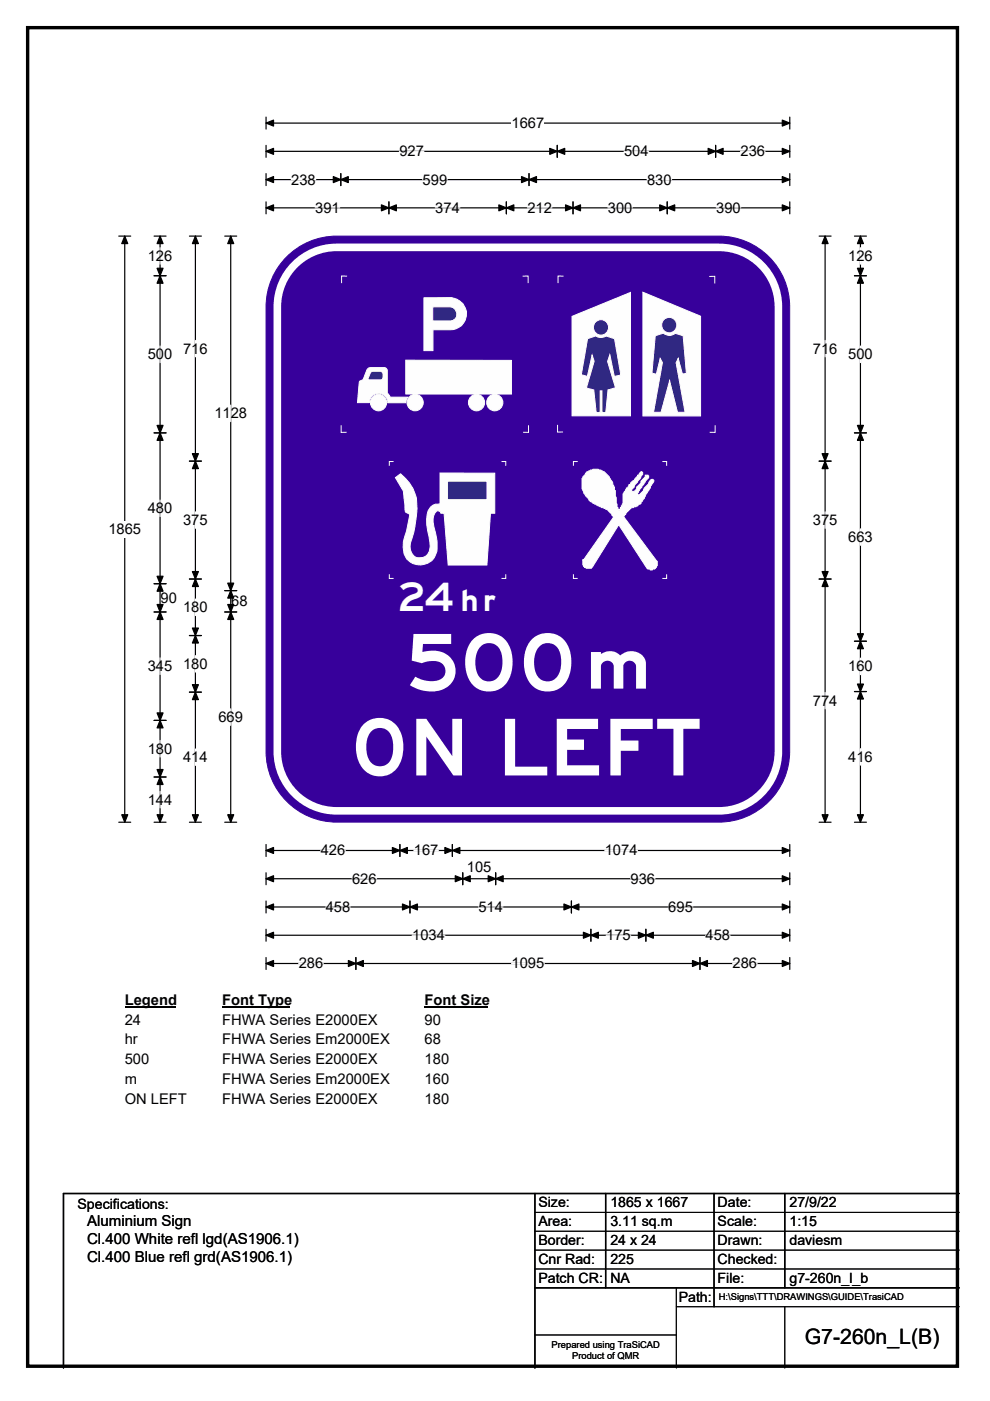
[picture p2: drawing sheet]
<svg xmlns="http://www.w3.org/2000/svg" width="210mm" height="297mm" viewBox="0 0 210 297" stroke-linecap="round" stroke-linejoin="round" font-family="sans-serif">
<path d="M5.9 5.9h197.2v283.8h-197.2z" fill="none" stroke="#000" stroke-width=".72"/>
<path d="M56.4 26.1h111.1M56.4 24.8v2.6M167.5 24.8v2.6" fill="none" stroke="#000" stroke-width=".25"/>
<path d="M56.4 26.1l1.6-.6v1.2zM165.9 25.5l1.6 .6-1.6 .6z" fill="#000" stroke="#000" stroke-width=".25"/>
<path d="M108.5 24.4h6.9v3.5h-6.9z" fill="#fff"/>
<g fill="none" stroke="#000" stroke-width=".25">
<path d="M56.4 32.1h111.1M56.4 30.8v2.6M56.4 36.8v2.5M56.4 38.1h111.1M72.3 36.8v2.5M112.2 36.8v2.5M118.2 30.8v2.6M151.8 30.8v2.6M167.5 36.8v2.5M167.5 30.8v2.6M25.2 50.1h2.5M26.5 50.1v124.2"/>
<path d="M56.4 42.8v2.5M56.4 44.1h111.1M82.5 42.8v2.5M107.4 42.8v2.5M121.5 42.8v2.5M141.5 42.8v2.5M167.5 42.8v2.5M25.2 174.3h2.5M56.4 179v2.6M84.8 179v2.6M95.9 179v2.6M167.5 179v2.6"/>
<path d="M56.4 185v2.6M56.4 191v2.6M56.4 197v2.6M56.4 180.3h111.1M56.4 186.3h111.1M56.4 192.3h111.1M56.4 198.3h111.1M87 191v2.6M98.1 185v2.6M105.1 185v2.6M121.2 191v2.6M125.3 197v2.6"/>
<path d="M137 197v2.6M167.5 185v2.6M167.5 191v2.6M167.5 197v2.6M56.4 203v2.5M56.4 204.3h111.1M75.5 203v2.5M148.5 203v2.5M167.5 203v2.5"/>
</g>
<g fill="#000" stroke="#000" stroke-width=".25">
<path d="M56.4 32.1l1.6-.6v1.2zM56.4 38.1l1.6-.7v1.3zM72.3 38.1l1.6-.7v1.3zM70.7 37.4l1.6 .7-1.6 .6zM110.6 37.4l1.6 .7-1.6 .6zM112.2 38.1l1.6-.7v1.3zM118.2 32.1l1.6-.6v1.2zM116.6 31.5l1.6 .6-1.6 .6zM150.2 31.5l1.6 .6-1.6 .6zM151.8 32.1l1.6-.6v1.2zM165.9 31.5l1.6 .6-1.6 .6zM165.9 37.4l1.6 .7-1.6 .6z"/>
<path d="M26.5 50.1l.6 1.5h-1.3zM56.4 44.1l1.6-.7v1.3zM82.5 44.1l1.6-.7v1.3zM80.9 43.4l1.6 .7-1.6 .6zM105.8 43.4l1.6 .7-1.6 .6zM107.4 44.1l1.6-.7v1.3zM120 43.4l1.5 .7-1.5 .6zM121.5 44.1l1.6-.7v1.3zM139.9 43.4l1.6 .7-1.6 .6zM141.5 44.1l1.6-.7v1.3zM165.9 43.4l1.6 .7-1.6 .6zM25.8 172.7h1.3l-.6 1.6z"/>
<path d="M56.4 180.3l1.6-.6v1.3zM56.4 186.3l1.6-.6v1.2zM56.4 192.3l1.6-.6v1.2zM56.4 198.3l1.6-.6v1.2zM84.8 180.3l1.6-.6v1.3zM83.2 179.7l1.6 .6-1.6 .7zM87 192.3l1.5-.6v1.2zM85.4 191.7l1.6 .6-1.6 .6zM94.4 179.7l1.5 .6-1.5 .7zM95.9 180.3l1.6-.6v1.3zM98.1 186.3l1.6-.6v1.2zM96.6 185.7l1.5 .6-1.5 .6z"/>
<path d="M103.5 185.7l1.6 .6-1.6 .6zM105.1 186.3l1.6-.6v1.2zM119.6 191.7l1.6 .6-1.6 .6zM121.2 192.3l1.6-.6v1.2zM125.3 198.3l1.6-.6v1.2zM123.7 197.7l1.6 .6-1.6 .6zM135.4 197.7l1.6 .6-1.6 .6zM137 198.3l1.6-.6v1.2zM165.9 179.7l1.6 .6-1.6 .7zM165.9 185.7l1.6 .6-1.6 .6zM165.9 191.7l1.6 .6-1.6 .6zM165.9 197.7l1.6 .6-1.6 .6z"/>
<path d="M56.4 204.3l1.6-.7v1.3zM75.5 204.3l1.6-.7v1.3zM73.9 203.6l1.6 .7-1.6 .6zM146.9 203.6l1.6 .7-1.6 .6zM148.5 204.3l1.6-.7v1.3zM165.9 203.6l1.6 .7-1.6 .6z"/>
</g>
<g fill="none" stroke="#fff" stroke-width=".25">
<path d="M61.8 38.1h5.2M84.7 32.1h5.2M89.6 38.1h5.2M132.4 32.1h5.2M137.2 38.1h5.3M157.1 32.1h5.2M66.8 44.1h5.3M92.3 44.1h5.2M111.9 44.1h5.2M128.9 44.1h5.2M151.9 44.1h5.2M68 180.3h5.2"/>
<path d="M69.1 192.3h5.2M74.7 186.3h5.2M87.4 198.3h7M87.8 180.3h5.2M101.5 192.3h5.2M128.3 180.3h6.9M128.6 198.3h5.2M133.7 186.3h5.2M141.8 192.3h5.2M149.6 198.3h5.3M63.4 204.3h5.2M108.5 204.3h6.9"/>
<path d="M155.4 204.3h5.2"/>
</g>
<path d="M23 110.4h6.9v3.5h-6.9z" fill="#fff"/>
<g fill="none" stroke="#000" stroke-width=".25">
<path d="M32.7 58.5h2.5M32.7 50.1h2.5M34 50.1v124.2M40.2 50.1h2.5M41.4 50.1v124.2M47.7 50.1h2.5M48.9 50.1v124.2M173.7 50.1h2.6M175 50.1v124.2M181.2 58.5h2.6M181.2 50.1h2.6M182.5 50.1v124.2"/>
<path d="M32.7 91.8h2.5M40.2 97.8h2.5M173.7 97.8h2.6M181.2 91.8h2.6M32.7 123.8h2.5M32.7 129.8h2.5M40.2 122.8h2.5M40.2 134.7h2.5M47.7 129.8h2.5M47.7 125.2h2.5M173.7 122.8h2.6M181.2 136h2.6"/>
<path d="M32.7 152.7h2.5M40.2 146.7h2.5M181.2 146.6h2.6M32.7 164.7h2.5M32.7 174.3h2.5M40.2 174.3h2.5M47.7 174.3h2.5M173.7 174.3h2.6M181.2 174.3h2.6"/>
</g>
<g fill="#000" stroke="#000" stroke-width=".25">
<path d="M34 58.5l.6 1.5h-1.3zM34 50.1l.6 1.5h-1.3zM33.3 56.9h1.3l-.6 1.6zM41.4 50.1l.7 1.5h-1.3zM48.9 50.1l.7 1.5h-1.3zM175 50.1l.6 1.5h-1.2zM182.5 58.5l.6 1.5h-1.2zM182.5 50.1l.6 1.5h-1.2zM181.9 56.9h1.2l-.6 1.6zM33.3 90.2h1.3l-.6 1.6zM34 91.8l.6 1.6h-1.3zM41.4 97.8l.7 1.6h-1.3z"/>
<path d="M40.8 96.2h1.3l-.7 1.6zM175 97.8l.6 1.6h-1.2zM174.4 96.2h1.2l-.6 1.6zM181.9 90.2h1.2l-.6 1.6zM182.5 91.8l.6 1.6h-1.2zM33.3 122.2h1.3l-.6 1.6zM34 123.8l.6 1.5h-1.3zM33.3 128.2h1.3l-.6 1.6zM34 129.8l.6 1.5h-1.3zM40.8 121.2h1.3l-.7 1.6zM41.4 122.8l.7 1.6h-1.3zM40.8 133.2h1.3l-.7 1.5z"/>
<path d="M41.4 134.7l.7 1.6h-1.3zM48.9 125.2l.7 1.6h-1.3zM48.3 128.2h1.3l-.7 1.6zM48.3 123.6h1.3l-.7 1.6zM48.9 129.8l.7 1.5h-1.3zM174.4 121.2h1.2l-.6 1.6zM175 122.8l.6 1.6h-1.2zM181.9 134.4h1.2l-.6 1.6zM182.5 136l.6 1.5h-1.2zM33.3 151.2h1.3l-.6 1.5zM34 152.7l.6 1.6h-1.3zM40.8 145.2h1.3l-.7 1.5z"/>
<path d="M41.4 146.7l.7 1.6h-1.3zM181.9 145h1.2l-.6 1.6zM182.5 146.6l.6 1.6h-1.2zM33.3 163.2h1.3l-.6 1.5zM34 164.7l.6 1.6h-1.3zM33.3 172.7h1.3l-.6 1.6zM40.8 172.7h1.3l-.7 1.6zM48.3 172.7h1.3l-.7 1.6zM174.4 172.7h1.2l-.6 1.6zM181.9 172.7h1.2l-.6 1.6z"/>
</g>
<g fill="none" stroke="#fff" stroke-width=".25">
<path d="M34 52.5v3.5M182.5 52.5v3.5M34 73.4v3.5M41.4 72.2v3.4M175 72.2v3.4M182.5 73.4v3.5M48.9 85.9v3.5M34 106v3.5M41.4 108.5v3.5M175 108.5v3.5M182.5 112.1v3.5M34 139.5v3.5"/>
<path d="M41.4 127v3.5M41.4 139v3.5M182.5 139.5v3.5M34 157v3.5M41.4 158.8v3.5M48.9 150.3v3.5M175 146.8v3.5M182.5 158.7v3.5M34 167.8v3.5"/>
</g>
<path d="M26.5 210.3h10.7v3.5h-10.7z" fill="#fff"/>
<path d="M26.5 213.6h10.7" fill="none" stroke="#000" stroke-width=".32"/>
<path d="M47.1 210.3h14.4v3.5h-14.4z" fill="#fff"/>
<path d="M47.1 213.6h14.4" fill="none" stroke="#000" stroke-width=".32"/>
<path d="M90.1 210.3h13.4v3.5h-13.4z" fill="#fff"/>
<path d="M90.1 213.6h13.4" fill="none" stroke="#000" stroke-width=".32"/>
<g fill="#fff">
<path d="M26.5 214.5h3.4v3.5h-3.4z"/>
<path d="M47.1 214.5h32.9v3.5h-32.9z"/>
<path d="M90.1 214.5h3.4v3.5h-3.4z"/>
<path d="M26.5 218.7h2.8v3.4h-2.8z"/>
<path d="M47.1 218.7h35.5v3.4h-35.5z"/>
<path d="M90.1 218.7h3.4v3.4h-3.4z"/>
<path d="M26.5 222.8h5.2v3.5h-5.2z"/>
<path d="M47.1 222.8h32.9v3.5h-32.9z"/>
<path d="M90.1 222.8h5.2v3.5h-5.2z"/>
<path d="M26.5 227h2.5v3.5h-2.5z"/>
<path d="M47.1 227h35.5v3.5h-35.5z"/>
<path d="M90.1 227h5.2v3.5h-5.2z"/>
<path d="M26.5 231.2h13.1v3.5h-13.1z"/>
<path d="M47.1 231.2h32.9v3.5h-32.9z"/>
<path d="M90.1 231.2h5.2v3.5h-5.2z"/>
</g>
<path d="M60.8 54.4a14.9 14.9 0 0 1 10.6-4.3h81.1a15 15 0 0 1 15 14.9v94.3a15 15 0 0 1-15 15h-81.1a15 15 0 0 1-15-15v-94.3a14.9 14.9 0 0 1 4.4-10.6z" fill-rule="evenodd" fill="#37009b" stroke="#37009b" stroke-width=".21"/>
<path d="M62.1 56.6a12.5 12.5 0 0 1 9.3-4.1h81.1a12.6 12.6 0 0 1 12.6 12.5v94.3a12.6 12.6 0 0 1-12.6 12.6h-81.1a12.6 12.6 0 0 1-12.6-12.6v-94.3a12.5 12.5 0 0 1 3.3-8.4z" fill="none" stroke="#fff" stroke-width="1.6"/>
<path d="M73.6 58.5h-1.1v1.5M110.8 58.5h1.2v1.5M72.3 90.2v1.5h1.2M112.1 90.2v1.5h-1.2" fill="none" stroke="#fefefe" stroke-width=".21"/>
<g fill="#fefefe" stroke="#fefefe" stroke-width=".21">
<path d="M77.9 78.3l.7-.4 3.3 .1 .2 .5v4.8l.7 .9h3.7l-.4 1.2h-3.9a1.95 1.95 0 0 0-1.9-2 1.95 1.95 0 0 0-2 2h-2.5l.4-4.4 .8-.6z" fill-rule="evenodd"/>
<circle cx="80.3" cy="85.4" r="1.73"/>
<circle cx="88.1" cy="85.4" r="1.73"/>
</g>
<path d="M78.7 78.8l2.1-.1 .2 .2 .2 .3v1l-.2 .3h-2.8l-.2-.2z" fill-rule="evenodd" fill="#302882" stroke="#fefefe" stroke-width=".21"/>
<g fill="#fefefe" stroke="#fefefe" stroke-width=".21">
<path d="M86.1 76.4h22.4v7.1h-22.4z" fill-rule="evenodd"/>
<path d="M89.9 63.1h5.9a3.4 3.4 0 0 1 3.2 3.5 3.4 3.4 0 0 1-3.3 3.3h-3.9v4.4h-1.9z" fill-rule="evenodd"/>
<circle cx="101.1" cy="85.4" r="1.73"/>
<circle cx="104.9" cy="85.4" r="1.73"/>
</g>
<path d="M91.8 65.1h3.8a1.5 1.5 0 0 1 1.3 1.5 1.5 1.5 0 0 1-1.4 1.5h-3.7z" fill-rule="evenodd" fill="#302882" stroke="#fefefe" stroke-width=".21"/>
<path d="M119.5 58.5h-1.1v1.5M150.4 58.6h1.2v1.5M118.3 90.1v1.5h1.1M151.7 90.2v1.5h-1.2" fill="none" stroke="#fefefe" stroke-width=".21"/>
<g fill="#fefefe" stroke="#fefefe" stroke-width=".21">
<path d="M121.3 67.1l12.4-5.1v26.2h-12.4z" fill-rule="evenodd"/>
<path d="M136.4 62l12.2 5v21.2h-12.2z" fill-rule="evenodd"/>
</g>
<g fill="#302882" stroke="#fefefe" stroke-width=".21">
<path d="M124.6 71.8l1.7-.6 1.2 .4 1.1-.4 1.7 .6 1.4 7.7-1.4 .3-1-4.6-.4 1.4 1.7 5.6-1.6 .5-.5 4.7h-.8v-4.5h-.4v4.5h-.9l-.5-4.7-1.5-.5 1.6-5.6-.4-1.3-1 4.5-1.3-.3z" fill-rule="evenodd"/>
<path d="M139 71.2l1.7-.6a2.02 2.02 0 0 0 2.6 .1l1.6 .5 .7 8-.9 .1-.9-3.3-.4 .9 1.9 10.5h-1.6l-1.7-6.7-1.8 6.7h-1.6l1.9-10.5-.5-.9-.8 3.4-.9-.3z" fill-rule="evenodd"/>
<circle cx="127.5" cy="69.4" r="1.63"/>
<circle cx="141.9" cy="68.9" r="1.63"/>
</g>
<path d="M83.5 97.9h-.9v.9M106.4 97.9h.9v.9M82.6 121.8v.8h.9M107.3 121.8v.8h-.9" fill="none" stroke="#fefefe" stroke-width=".21"/>
<path d="M83.9 101.3l1.1-.8a8.9 8.9 0 0 1 3.3 8.8 20 20 0 0 1-1.2 5.8 2.26 2.26 0 0 0 .5 2.6 2.26 2.26 0 0 0 2.6 .3 2.81 2.81 0 0 0 1-3l-.2-1.2a9.8 9.8 0 0 1-.2-5.5 2.23 2.23 0 0 1 2.5-1.4v-6.6h11.6v8.5h-.9l-.7 11h-8.2l-.9-11h-.7l-.1-.3-.7-.2a3 3 0 0 0-.7 3.4 12.6 12.6 0 0 1 .7 5.2 3.6 3.6 0 0 1-4 2.9 3.6 3.6 0 0 1-3.2-3.7l.1-1.2 .7-2.4 .6-3.4-.9-.5-.4-4.5z" fill-rule="evenodd" fill="#fefefe" stroke="#fefefe" stroke-width=".21"/>
<path d="M94.9 102h8.4v3.9h-8.4z" fill-rule="evenodd" fill="#302882" stroke="#fefefe" stroke-width=".21"/>
<path d="M124.3 100.2l1.5-.7h1.1l1.2 .5 1.1 1.1 .8 1.3 .2 .9h.1l.6 4.3h.2v.4h.1v.2l.4-.2v-.4h.2v-.3h.2v-.4l.1-.2v-2h.2a2.16 2.16 0 0 1 .9-1.4l.2-.6h.2a1.36 1.36 0 0 1 .9-.9l.7-1 .8-.6v-.2h.1l.2 .6-.3 .3-.2 .6-1.1 1.2-.2 .6-.5 .5v.4a.9 .9 0 0 0 1-.9l1-.9v-.4l.9-.9v-.3h.5v.1h.2v.4l-.7 .7-1.5 2.2-.2 .7 .4 .2v-.2l.9-.9 .2-.5 .9-.9v-.2a.96 .96 0 0 1 .9-.8l.2 .4-2.7 4.7-.8 .4v.2h-.3v.1l-1.3 .4-.4 .6-.3 .1-.6 1.1 6.9 9.4h.2v.9h-.2v.4l-.3 .2v.1h-.6v.2h-.4v-.2h-.5v-.1h-.2l-6-9.2-5.6 9h-.2v.2h-1.1l-.5-.4v-.3h-.2v-1.1h.2l6.4-9.1v-.2h-.2l-.4-.5a3.8 3.8 0 0 0-2.3-1.5l-2.1-1-1.4-1.9v-.3l-.4-.6v-2.1z" fill-rule="evenodd" fill="#fefefe"/>
<path d="M122.5 97.9h-.9v.9M140.5 97.9h.9v.9M124.3 100.2l1.5-.7h1.1l1.2 .5 1.1 1.1 .8 1.3 .2 .9h.1l.6 4.3h.2v.4h.1v.2l.4-.2v-.4h.2v-.3h.2v-.4l.1-.2v-2h.2a2.16 2.16 0 0 1 .9-1.4l.2-.6h.2a1.36 1.36 0 0 1 .9-.9l.7-1 .8-.6v-.2h.1l.2 .6-.3 .3-.2 .6-1.1 1.2-.2 .6-.5 .5v.4a.9 .9 0 0 0 1-.9l1-.9v-.4l.9-.9v-.3h.5v.1h.2v.4l-.7 .7-1.5 2.2-.2 .7 .4 .2v-.2l.9-.9 .2-.5 .9-.9v-.2a.96 .96 0 0 1 .9-.8l.2 .4-2.7 4.7-.8 .4v.2h-.3v.1l-1.3 .4-.4 .6-.3 .1-.6 1.1 6.9 9.4h.2v.9h-.2v.4l-.3 .2v.1h-.6v.2h-.4v-.2h-.5v-.1h-.2l-6-9.2-5.6 9h-.2v.2h-1.1l-.5-.4v-.3h-.2v-1.1h.2l6.4-9.1v-.2h-.2l-.4-.5a3.8 3.8 0 0 0-2.3-1.5l-2.1-1-1.4-1.9v-.3l-.4-.6v-2.1zM121.6 121.8v.8h.9M141.4 121.8v.8h-.9" fill="none" stroke="#fefefe" stroke-width=".21"/>
<path d="M113.5 253v37M128.5 253v20.1M151.4 253v24.1M166.5 253v20.1M203.5 253h-190v37M113.5 273h90" fill="none" stroke="#000" stroke-width=".3"/>
<path d="M113.5 257h90M113.5 261h90M113.5 265h90M113.5 269h90M143.4 277.1h60.1M143.4 273v17M166.5 277.1v12.9M113.5 283h29.9" fill="none" stroke="#000" stroke-width=".21"/>
<g font-size="16.7" fill="#fff">
<text x="86.1" y="146.4">500</text>
<text x="74.3" y="164.4">ON LEFT</text>
</g>
<text font-size="14.8" fill="#fff" x="123.2" y="146">m</text>
<text font-size="8.3" fill="#fff" x="84.4" y="129.6">24</text>
<text font-size="6.3" fill="#fff" x="97.2" y="129.5">hr</text>
<text font-size="4.5" x="170.7" y="284.9">G7-260n_L(B)</text>
<g font-size="3.2">
<text x="18.5" y="263.8">Cl.400 White refl lgd(AS1906.1)</text>
<text x="18.5" y="259.9">Aluminium Sign</text>
<text x="18.5" y="267.6">Cl.400 Blue refl grd(AS1906.1)</text>
</g>
<g font-size="3.1">
<text x="108.5" y="27.2">1667</text>
<text x="84.7" y="33.1">927</text>
<text x="132.4" y="33.1">504</text>
<text x="157.1" y="33.1">236</text>
<text x="61.8" y="39.1">238</text>
<text x="89.6" y="39.1">599</text>
<text x="137.2" y="39.1">830</text>
<text x="66.8" y="45.1">391</text>
<text x="92.3" y="45.1">374</text>
<text x="111.9" y="45.1">212</text>
<text x="128.9" y="45.1">300</text>
<text x="151.9" y="45.1">390</text>
<text x="31.3" y="55.3">126</text>
<text x="179.9" y="55.3">126</text>
<text x="31.3" y="76.2">500</text>
<text x="38.8" y="75">716</text>
<text x="172.4" y="75">716</text>
<text x="179.9" y="76.2">500</text>
<text x="45.5" y="88.7">1128</text>
<text x="23" y="113.2">1865</text>
<text x="31.3" y="108.8">480</text>
<text x="38.8" y="111.3">375</text>
<text x="172.4" y="111.3">375</text>
<text x="179.9" y="114.9">663</text>
<text x="34.1" y="127.8">90</text>
<text x="38.8" y="129.8">180</text>
<text x="49" y="128.5">68</text>
<text x="31.3" y="142.3">345</text>
<text x="38.8" y="141.8">180</text>
<text x="179.9" y="142.3">160</text>
<text x="172.4" y="149.6">774</text>
<text x="46.3" y="153.1">669</text>
<text x="31.3" y="159.8">180</text>
<text x="38.8" y="161.6">414</text>
<text x="179.9" y="161.5">416</text>
<text x="31.3" y="170.6">144</text>
<text x="68" y="181.4">426</text>
<text x="87.8" y="181.4">167</text>
<text x="99" y="184.9">105</text>
<text x="128.3" y="181.4">1074</text>
<text x="74.7" y="187.4">626</text>
<text x="133.7" y="187.4">936</text>
<text x="69.1" y="193.4">458</text>
<text x="101.5" y="193.4">514</text>
<text x="141.8" y="193.4">695</text>
<text x="87.4" y="199.3">1034</text>
<text x="128.6" y="199.3">175</text>
<text x="149.6" y="199.3">458</text>
<text x="63.4" y="205.3">286</text>
<text x="108.5" y="205.3">1095</text>
<text x="155.4" y="205.3">286</text>
<text x="26.5" y="213.1">Legend</text>
<text x="47.1" y="213.1">Font Type</text>
<text x="90.1" y="213.1">Font Size</text>
<text x="26.5" y="217.3">24</text>
<text x="26.5" y="221.4">hr</text>
<text x="47.1" y="217.3">FHWA Series E2000EX</text>
<text x="47.1" y="221.4">FHWA Series Em2000EX</text>
<text x="90.1" y="217.3">90</text>
<text x="90.1" y="221.4">68</text>
<text x="26.5" y="225.6">500</text>
<text x="47.1" y="225.6">FHWA Series E2000EX</text>
<text x="90.1" y="225.6">180</text>
<text x="26.5" y="229.8">m</text>
<text x="47.1" y="229.8">FHWA Series Em2000EX</text>
<text x="90.1" y="229.8">160</text>
<text x="26.5" y="234">ON LEFT</text>
<text x="47.1" y="234">FHWA Series E2000EX</text>
<text x="90.1" y="234">180</text>
</g>
<g font-size="3">
<text x="16.4" y="256.2">Specifications:</text>
<text x="114.2" y="256">Size:</text>
<text x="129.5" y="256">1865 x 1667</text>
<text x="152.2" y="256">Date:</text>
<text x="167.4" y="256">27/9/22</text>
<text x="114.2" y="260">Area:</text>
<text x="114.2" y="264">Border:</text>
<text x="129.5" y="260">3.11 sq.m</text>
<text x="129.5" y="264">24 x 24</text>
<text x="152.2" y="260">Scale:</text>
<text x="152.2" y="264">Drawn:</text>
<text x="167.4" y="260">1:15</text>
<text x="167.4" y="264">daviesm</text>
<text x="114.2" y="268">Cnr Rad:</text>
<text x="129.5" y="268">225</text>
<text x="152.2" y="268">Checked:</text>
<text x="114.2" y="272">Patch CR:</text>
<text x="129.5" y="272">NA</text>
<text x="144" y="276">Path:</text>
<text x="152.2" y="272">File:</text>
<text x="167.4" y="272">g7-260n_l_b</text>
</g>
<g font-size="2">
<text x="152.5" y="275.6">H:\Signs\TTT\DRAWINGS\GUIDE\TrasiCAD</text>
<text x="117" y="285.8">Prepared using TraSiCAD</text>
<text x="121.3" y="288.2">Product of QMR</text>
</g>
</svg>
